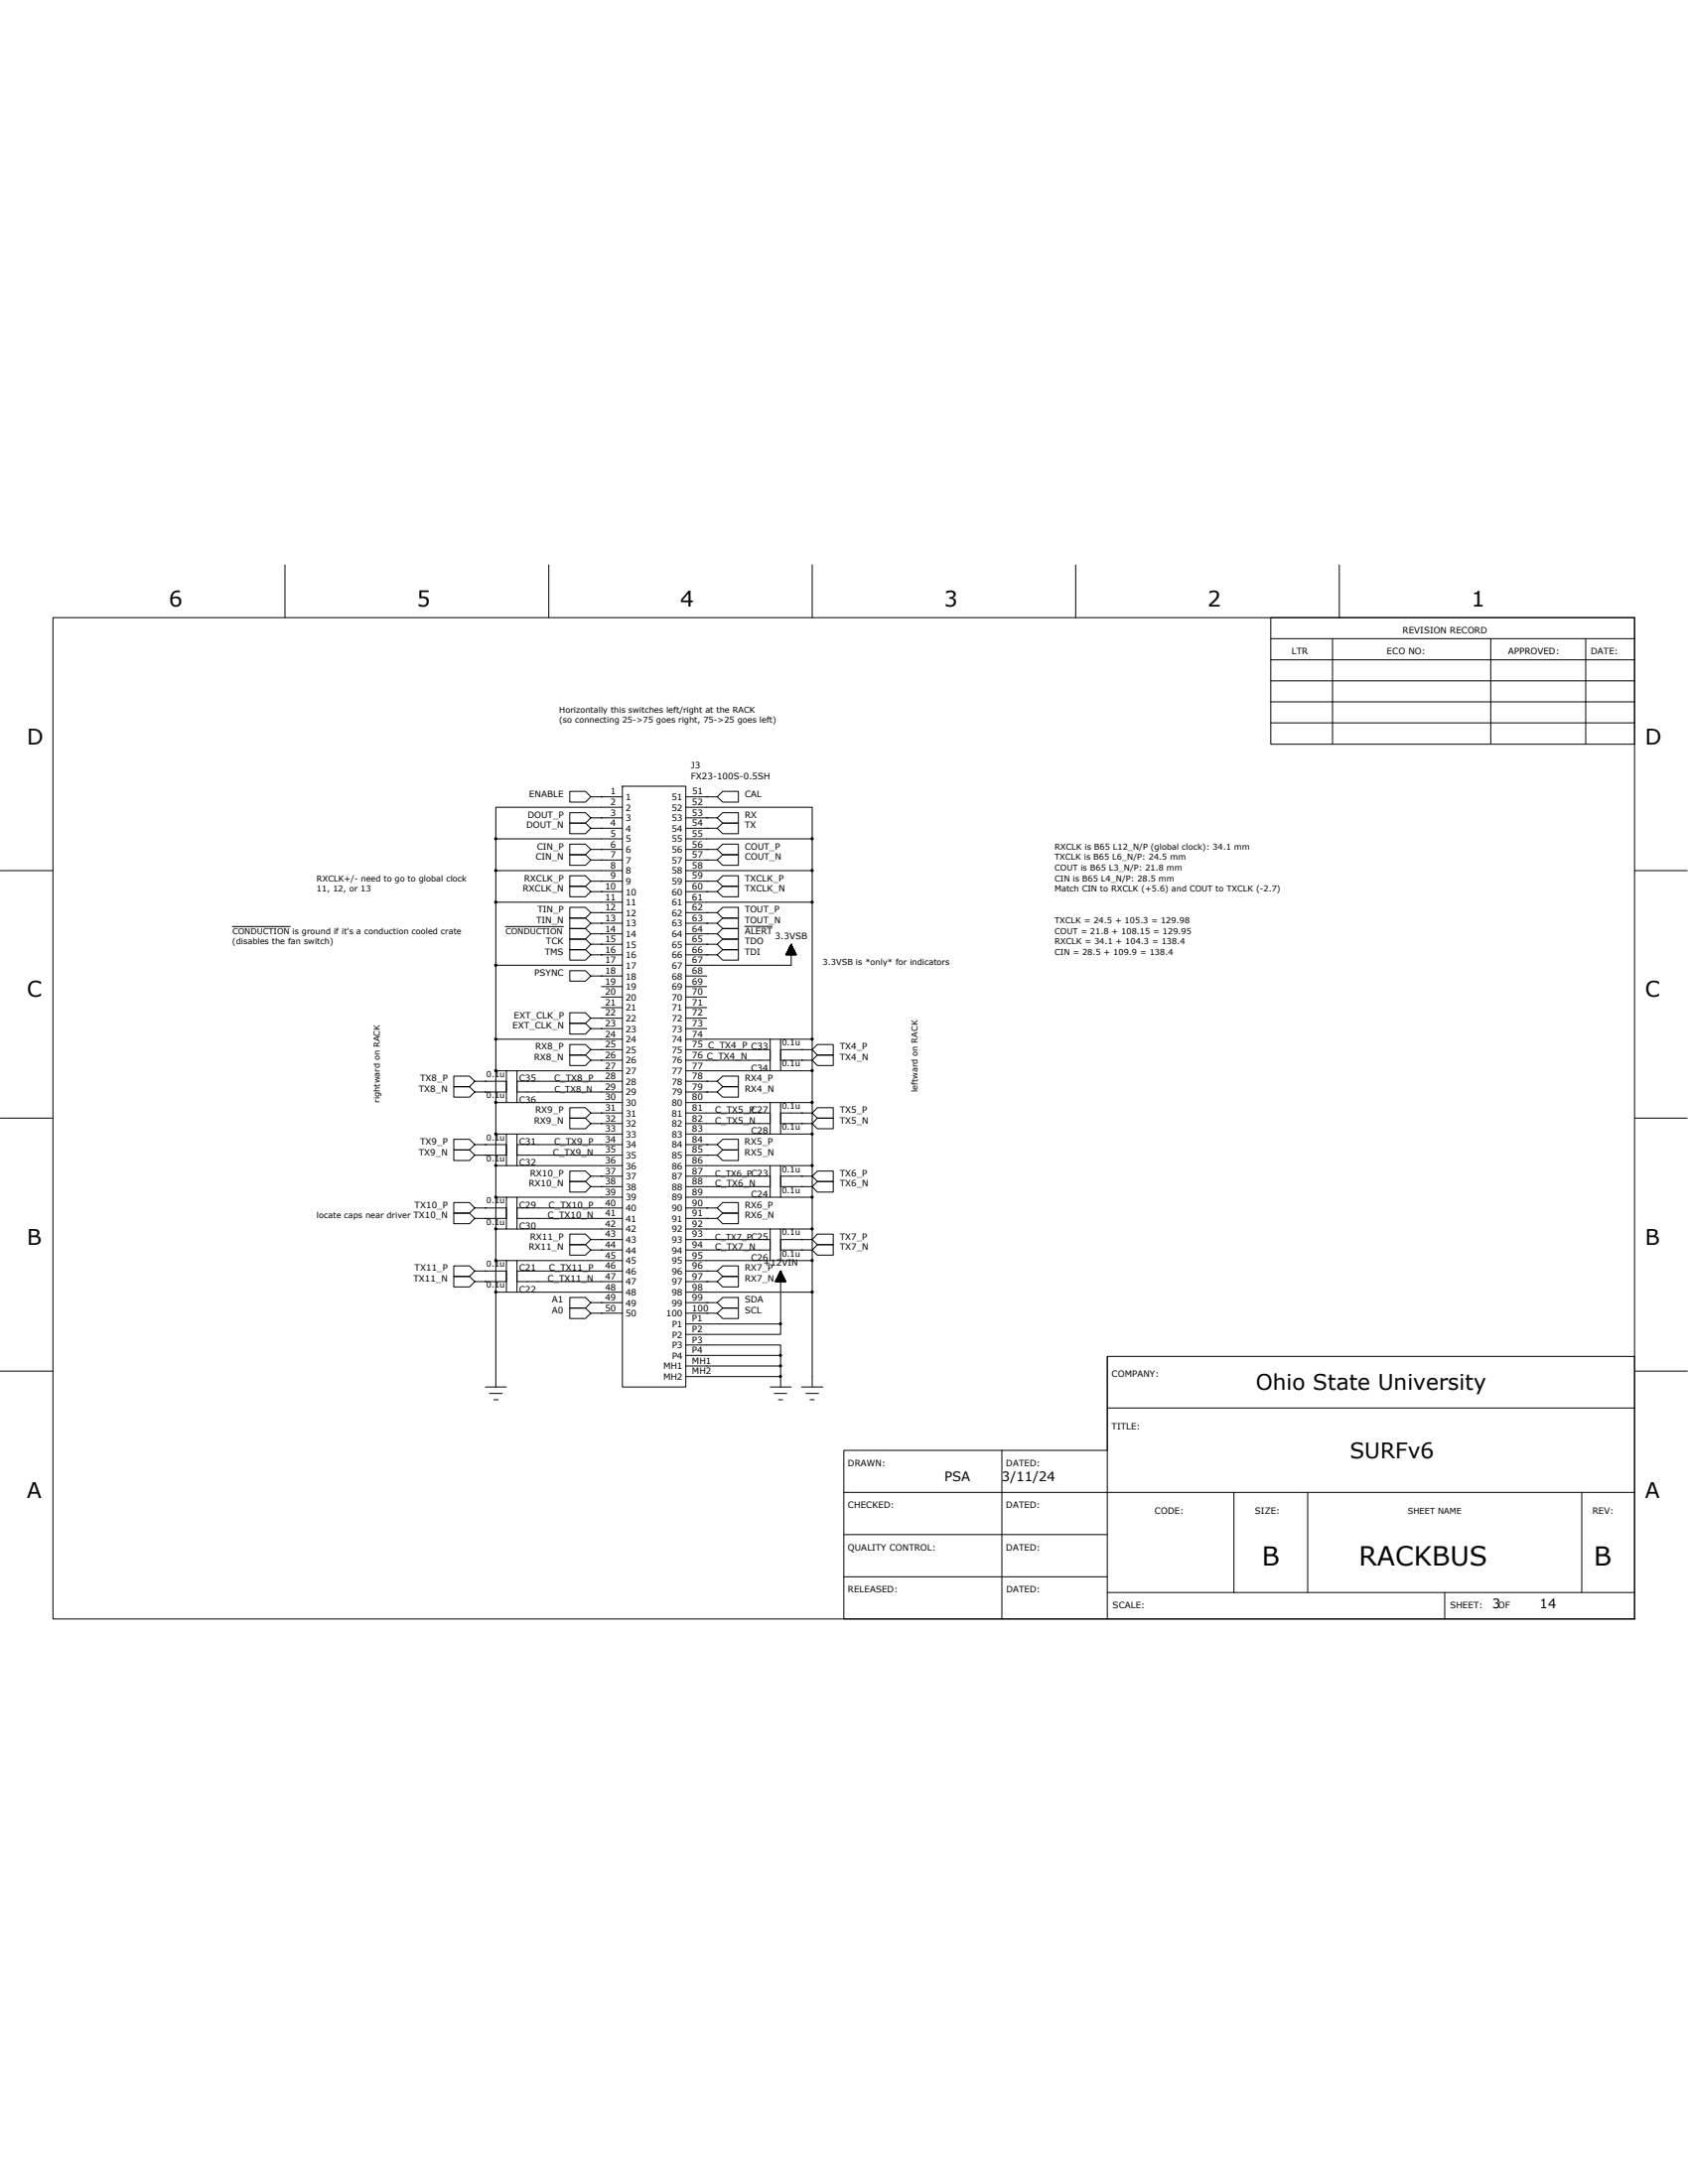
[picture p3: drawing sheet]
<svg xmlns="http://www.w3.org/2000/svg" width="216mm" height="279mm" viewBox="0 0 216 279" stroke-linecap="round" stroke-linejoin="round" font-family="sans-serif">
<g fill="none" stroke="#000" stroke-width=".13">
<path d="M6.8 79h202.3v128.1h-202.3zM36.4 72.3v6.7M70.2 72.3v6.7M103.9 72.3v6.7M137.6 72.3v6.7M162.5 79h46.6v16.2h-46.6zM171.3 72.3v6.7M162.5 81.7h46.6M162.5 84.4h46.6M162.5 89.8h46.6M162.5 92.5h46.6M162.5 87.1h46.6"/>
<path d="M170.4 81.7v13.5M190.7 81.7v13.5M202.8 81.7v13.5M0 111.4h6.8M29.7 118.5h7.4M63.4 111.4h16.2M63.4 107.3v16.2M64.6 118.5h7.5M75.6 101.9l-.7-.7h-2v1.4h2l.7-.7h1.3M75.6 119.5l-.7-.7h-2v1.3h2l.7-.6h1.3M75.6 104.6l-.7-.6h-2v1.3h2l.7-.7h1.3M75.6 106l-.7-.7h-2v1.4h2l.7-.7h1.3"/>
<path d="M75.6 112.7l-.7-.7h-2v1.4h2l.7-.7h1.3M75.6 114.1l-.7-.7h-2v1.3h2l.7-.6h1.3M75.6 116.8l-.7-.7h-2v1.4h2l.7-.7h1.3M75.6 118.1l-.7-.6h-2v1.3h2l.7-.7h1.3M75.6 108.7l-.7-.7h-2v1.3h2l.7-.6h1.3M76.9 110h-1.3l-.7 .7h-2v-1.4h2l.7 .7M76.9 101.9h.1M76.9 119.5h.1M76.9 104.6h.1M76.9 106h.1M76.9 112.7h.1M76.9 114.1h.1"/>
<path d="M76.9 116.8h.1M76.9 118.1h.1M76.9 108.7h.1M76.9 110h.1M76.9 101.9h2.7M76.9 104.6h2.7M76.9 106h2.7M76.9 108.7h2.7M76.9 110h2.7M76.9 112.7h2.7M76.9 114.1h2.7M76.9 116.8h2.7"/>
<path d="M76.9 118.1h2.7M76.9 119.5h2.7M79.6 100.6h8.1v76.8h-8.1zM79.6 103.3h-16.2v4h16.2M79.6 115.4h-16.2M87.7 103.3h16.2v4h-16.2M87.7 101.9h2.7M87.7 104.6h2.7M87.7 106h2.7M87.7 108.7h2.7M87.7 110h2.7M87.7 112.7h2.7"/>
<path d="M87.7 114.1h2.7M87.7 115.4h16.2M87.7 116.8h2.7M87.7 118.1h2.7M87.7 119.5h2.7M90.4 101.9h1.3l.7 .7h2v-1.4h-2l-.7 .7M90.4 116.8h1.3l.7 .7h2v-1.4h-2l-.7 .7M90.4 118.1h1.3l.7 .7h2v-1.3h-2l-.7 .6M90.4 119.5h1.3l.7 .6h2v-1.3h-2l-.7 .7M90.4 112.7h1.3l.7 .7h2v-1.4h-2l-.7 .7M90.4 114.1h1.3l.7 .6h2v-1.3h-2l-.7 .7M90.4 108.7h1.3l.7 .6h2v-1.3h-2l-.7 .7"/>
<path d="M90.4 110h1.3l.7 .7h2v-1.4h-2l-.7 .7M90.4 104.6h1.3l.7 .7h2v-1.3h-2l-.7 .6M90.4 106h1.3l.7 .7h2v-1.4h-2l-.7 .7M90.4 101.9h.1M90.4 116.8h.1M90.4 118.1h.1M90.4 119.5h.1M90.4 112.7h.1M90.4 114.1h.1M90.4 108.7h.1M90.4 110h.1M90.4 104.6h.1"/>
<path d="M90.4 106h.1M95.2 118.5h3.6M103.9 107.3v4.1h-16.2M103.9 111.4v21.5M209.1 111.4h6.7M60.7 139.7l-.7-.7h-2v1.4h2l.7-.7h1.4M60.7 138.3l-.7-.6h-2v1.3h2l.7-.7h1.4M62.1 139.7h.1M62.1 138.3h.1M62.1 138.3h2.7M62.1 139.7h2.7M64.8 137v4.1"/>
<path d="M66.1 137v4.1M75.6 134.3l-.7-.7h-2v1.4h2l.7-.7h1.3M75.6 135.6l-.7-.6h-2v1.3h2l.7-.7h1.3M75.6 130.3l-.7-.7h-2v1.3h2l.7-.6h1.3M75.6 131.6l-.7-.7h-2v1.4h2l.7-.7h1.3M75.6 120.8l-.7-.7h-2v1.4h2l.7-.7h1.3M75.6 122.2l-.7-.7h-2v1.3h2l.7-.6h1.3M75.6 124.9l-.7-.7h-2v1.3h2l.7-.6h1.3M76.9 134.3h.1M76.9 135.6h.1M76.9 130.3h.1M76.9 131.6h.1"/>
<path d="M76.9 120.8h.1M76.9 122.2h.1M76.9 124.9h.1M76.9 120.8h2.7M76.9 122.2h2.7M76.9 124.9h2.7M76.9 126.2h2.7M76.9 127.6h2.7M76.9 128.9h2.7M76.9 130.3h2.7M76.9 131.6h2.7M76.9 134.3h2.7"/>
<path d="M76.9 135.6h2.7M79.6 137h-16.2v4.1M79.6 132.9h-16.2v4.1M79.6 123.5h-16.2v9.4M79.6 138.3h-13.5M79.6 139.7h-13.5M87.7 137h16.2v4.1M87.7 132.9h16.2v4.1M87.7 120.8h2.7M87.7 122.2h2.7M87.7 124.9h2.7M87.7 126.2h2.7"/>
<path d="M87.7 127.6h2.7M87.7 128.9h2.7M87.7 130.3h2.7M87.7 131.6h2.7M87.7 134.3h10.8M87.7 135.6h10.8M87.7 138.3h2.7M87.7 139.7h2.7M90.4 139.7h1.3l.7 .7h2v-1.4h-2l-.7 .7M90.4 138.3h1.3l.7 .7h2v-1.3h-2l-.7 .6M90.4 120.8h1.3l.7 .7h2v-1.4h-2l-.7 .7M90.4 122.2h1.3l.7 .6h2v-1.3h-2l-.7 .7"/>
<path d="M90.4 139.7h.1M90.4 138.3h.1M90.4 120.8h.1M90.4 122.2h.1M98.5 132.9v4.1M99.8 134.3h2.7M99.8 135.6h2.7M99.8 132.9v4.1M100.5 122.2h1.4M100.5 122.2l1.3-.1v.1M100.6 122h1.2M100.6 122v.2"/>
<path d="M100.6 122h1.2v.2M100.6 121.9h1.1M100.6 122.2v-.3h1.1v.3M100.7 121.8h1M100.7 121.8v.4M100.7 121.8h1v.4M100.7 121.7h.9M100.8 121.6v.6M100.8 121.7h.8v.5M100.8 121.6h.8M100.8 121.5v.7M100.8 121.6h.8v.6"/>
<path d="M100.8 121.5h.7M100.9 121.5h.6v.7M100.9 121.4h.6v.8M101 121.2v1M101 121.2h.4v1M101 121.2h.4M101 121.1v1.1M101 121.1h.3v1.1M101 121.1h.3M101.1 121v1.2M101.1 121h.2v1.2M101.1 121h.2"/>
<path d="M101.1 120.9v1.3M101.1 120.9h.1v1.3M101.2 120.9h.1M101.2 120.8v1.4M101.2 120.8h.1M101.2 120.8l.7 1.4h-1.4l.7-1.4v2.7h-13.5M101.4 121.3h-.5v.9M101.5 121.4h-.6v.8M102.5 134.3h1.4l.6 .7h2.1v-1.4h-2.1l-.6 .7M102.5 135.6h1.4l.6 .7h2.1v-1.3h-2.1l-.6 .6M102.5 134.3h.1M102.5 135.6h.1"/>
<path d="M0 143h6.8M58 145.8h2l.7 .6-.7 .7h-2zM60.7 154.5l-.7-.7h-2v1.4h2l.7-.7h1.4M60.7 155.9l-.7-.7h-2v1.3h2l.7-.6h1.4M60.7 147.8l-.7-.7h-2v1.4h2l.7-.7h1.4M62.1 154.5h.1M62.1 155.9h.1M62.1 146.4h.1M62.1 147.8h.1M62.1 147.8h2.7M62.1 154.5h2.7M62.1 155.9h2.7"/>
<path d="M64.8 146.4h-4.1M64.8 145.1v4M64.8 153.2v4M66.1 145.1v4M66.1 153.2v4M75.6 158.6l-.7-.7h-2v1.3h2l.7-.6h1.3M75.6 159.9l-.7-.7h-2v1.4h2l.7-.7h1.3M75.6 151.8l-.7-.6h-2v1.3h2l.7-.7h1.3M75.6 150.5l-.7-.7h-2v1.4h2l.7-.7h1.3M75.6 143.7l-.7-.7h-2v1.4h2l.7-.7h1.3M75.6 142.4l-.7-.7h-2v1.3h2l.7-.6h1.3M76.9 158.6h.1"/>
<path d="M76.9 159.9h.1M76.9 151.8h.1M76.9 150.5h.1M76.9 143.7h.1M76.9 142.4h.1M76.9 142.4h2.7M76.9 143.7h2.7M76.9 150.5h2.7M76.9 151.8h2.7M76.9 158.6h2.7M76.9 159.9h2.7M79.6 157.2h-16.2v4.1"/>
<path d="M79.6 153.2h-16.2v4M79.6 149.1h-16.2v4.1M79.6 145.1h-16.2v4M79.6 141.1h-16.2v4M79.6 146.4h-13.5M79.6 147.8h-13.5M79.6 154.5h-13.5M79.6 155.9h-13.5M87.7 157.2h16.2v4.1M87.7 153.2h16.2v4M87.7 149.1h16.2v4.1M87.7 145.1h16.2v4"/>
<path d="M87.7 141.1h16.2v4M87.7 142.4h10.8M87.7 143.7h10.8M87.7 146.4h2.7M87.7 147.8h2.7M87.7 150.5h10.8M87.7 151.8h10.8M87.7 154.5h2.7M87.7 155.9h2.7M87.7 158.6h10.8M87.7 159.9h10.8M90.4 155.9h1.3l.7 .6h2v-1.3h-2l-.7 .7"/>
<path d="M90.4 154.5h1.3l.7 .7h2v-1.4h-2l-.7 .7M90.4 147.8h1.3l.7 .7h2v-1.4h-2l-.7 .7M90.4 146.4h1.3l.7 .7h2v-1.3h-2l-.7 .6M90.4 155.9h.1M90.4 154.5h.1M90.4 147.8h.1M90.4 146.4h.1M98.5 141.1v4M98.5 149.1v4.1M98.5 157.2v4.1M99.8 142.4h2.7M99.8 143.7h2.7"/>
<path d="M99.8 150.5h2.7M99.8 151.8h2.7M99.8 158.6h2.7M99.8 159.9h2.7M99.8 141.1v4M99.8 149.1v4.1M99.8 157.2v4.1M102.5 159.9h1.4l.6 .7h2.1v-1.4h-2.1l-.6 .7M102.5 158.6h1.4l.6 .6h2.1v-1.3h-2.1l-.6 .7M102.5 151.8h1.4l.6 .7h2.1v-1.3h-2.1l-.6 .6M102.5 150.5h1.4l.6 .7h2.1v-1.4h-2.1l-.6 .7M102.5 143.7h1.4l.6 .7h2.1v-1.4h-2.1l-.6 .7"/>
<path d="M102.5 142.4h1.4l.6 .6h2.1v-1.3h-2.1l-.6 .7M102.5 159.9h.1M102.5 158.6h.1M102.5 151.8h.1M102.5 150.5h.1M102.5 143.7h.1M102.5 142.4h.1M209.1 143h6.7M0 175.4h6.8M60.7 162.6l-.7-.7h-2v1.4h2l.7-.7h1.4M60.7 164l-.7-.7h-2v1.3h2l.7-.6h1.4M62.1 177.4h2.7"/>
<path d="M62.1 162.6h.1M62.1 164h.1M62.1 162.6h2.7M62.1 164h2.7M62.6 178.3h1.6M63.2 179.1h.5M63.4 165.3v12.1M64.8 161.3v4M66.1 161.3v4M75.6 166.6l-.7-.6h-2v1.3h2l.7-.7h1.3M75.6 168l-.7-.7h-2v1.4h2l.7-.7h1.3M76.9 166.6h.1"/>
<path d="M76.9 168h.1M76.9 166.6h2.7M76.9 168h2.7M79.6 161.3h-16.2v4M79.6 162.6h-13.5M79.6 164h-13.5M79.6 165.3h-16.2M87.7 172.1h12.1v1.3M87.7 174.8h12.1v1.3h-12.1M87.7 161.3h16.2v4M87.7 165.3h16.2v12.1M87.7 173.4h12.1v1.4"/>
<path d="M87.7 162.6h2.7M87.7 164h2.7M87.7 166.6h2.7M87.7 168h2.7M87.7 169.4h12.1M90.4 164h1.3l.7 .6h2v-1.3h-2l-.7 .7M90.4 162.6h1.3l.7 .7h2v-1.4h-2l-.7 .7M90.4 166.6h1.3l.7 .7h2v-1.3h-2l-.7 .6M90.4 168h1.3l.7 .7h2v-1.4h-2l-.7 .7M90.4 164h.1M90.4 162.6h.1M90.4 166.6h.1"/>
<path d="M90.4 168h.1M98.5 177.4h2.7M99 178.3h1.6M99.2 163.9v.1M99.2 163.9l1.3 .1h-1.3M99.2 163.9h1.3M99.2 164v-.2h1.2v.2M99.3 163.7h1.1M99.3 163.7v.3M99.3 163.7h1.1v.3M99.3 163.6h1.1M99.3 163.6v.4"/>
<path d="M99.3 163.6h1v.4M99.4 163.5h.9M99.4 163.4v.6M99.4 163.5h.9v.5M99.4 163.4h.8M99.5 164v-.6h.7v.6M99.5 163.3h.7M99.5 163.3h.7v.7M99.6 179.1h.5M99.6 163.1v.9M99.6 163.2h.5v.8M99.6 163.1h.5"/>
<path d="M99.6 163v1M99.6 163h.5v1M99.7 163h.3M99.7 162.9v1.1M99.7 162.9h.3v1.1M99.7 162.9h.3M99.7 162.8h.2v1.2M99.8 162.7v1.3M99.8 162.7h.1v1.3M99.8 162.7h.1M99.8 176.1v1.3M99.8 162.6v1.4"/>
<path d="M99.8 162.6h.1M99.8 162.6l.7 1.4h-1.3l.6-1.4v8.1h-12.1M99.9 162.8h-.2v1.2M100.1 163.2h-.6v.8M102.5 177.4h2.7M103.1 178.3h1.6M103.6 179.1h.5M141.6 173.5v33.6M209.1 175.4h6.7M107.9 196.3h33.7M107.9 185.5h33.7v-12h67.5v33.6h-101.2zM128.1 185.5v21.6"/>
<path d="M141.6 180.1h67.5M157.8 190.9v12.8M167.3 190.9v12.8M202.3 190.9v12.8M209.1 190.9h-101.2M107.9 201.7h33.7M141.6 203.7h67.5M184.8 203.7v3.4"/>
</g>
<g fill="#000" stroke="#000" stroke-width=".13">
<path d="M63.3 107.2h.2v.2h-.2z" fill-rule="evenodd"/>
<path d="M63.3 111.3h.2v.2h-.2z" fill-rule="evenodd"/>
<path d="M63.3 115.3h.2v.2h-.2z" fill-rule="evenodd"/>
<path d="M103.8 111.3h.2v.2h-.2z" fill-rule="evenodd"/>
<path d="M103.8 107.2h.2v.2h-.2z" fill-rule="evenodd"/>
<path d="M103.8 115.3h.2v.2h-.2z" fill-rule="evenodd"/>
<path d="M63.3 132.8h.2v.2h-.2z" fill-rule="evenodd"/>
<path d="M103.8 136.9h.2v.2h-.2z" fill-rule="evenodd"/>
<path d="M103.8 132.8h.2v.2h-.2z" fill-rule="evenodd"/>
<path d="M63.3 157.1h.2v.2h-.2z" fill-rule="evenodd"/>
<path d="M63.3 153h.2v.2h-.2z" fill-rule="evenodd"/>
<path d="M63.3 149h.2v.2h-.2z" fill-rule="evenodd"/>
<path d="M103.8 157.1h.2v.2h-.2z" fill-rule="evenodd"/>
<path d="M103.8 153h.2v.2h-.2z" fill-rule="evenodd"/>
<path d="M103.8 149h.2v.2h-.2z" fill-rule="evenodd"/>
<path d="M103.8 145h.2v.2h-.2z" fill-rule="evenodd"/>
<path d="M103.8 140.9h.2v.2h-.2z" fill-rule="evenodd"/>
<path d="M63.3 161.2h.2v.2h-.2z" fill-rule="evenodd"/>
<path d="M99.7 174.6h.2v.2h-.2z" fill-rule="evenodd"/>
<path d="M99.7 176h.2v.2h-.2z" fill-rule="evenodd"/>
<path d="M99.7 173.3h.2v.2h-.2z" fill-rule="evenodd"/>
<path d="M99.7 169.2h.2v.3h-.2z" fill-rule="evenodd"/>
<path d="M103.8 161.2h.2v.2h-.2z" fill-rule="evenodd"/>
<path d="M103.8 165.2h.2v.2h-.2z" fill-rule="evenodd"/>
<circle cx="63.4" cy="123.5" r=".15"/>
<circle cx="63.4" cy="137" r=".15"/>
<circle cx="63.4" cy="145.1" r=".15"/>
<circle cx="63.4" cy="141" r=".15"/>
<circle cx="63.4" cy="165.3" r=".15"/>
</g>
<text font-size="3.4" x="173.8" y="200.3">RACKBUS</text>
<g font-size="3.3">
<text x="161.4" y="200.3">B</text>
<text x="203.9" y="200.3">B</text>
</g>
<g font-size="2.8">
<text x="21.6" y="77.6">6</text>
<text x="53.3" y="77.6">5</text>
<text x="87" y="77.6">4</text>
<text x="120.7" y="77.6">3</text>
<text x="154.5" y="77.6">2</text>
<text x="188.2" y="77.6">1</text>
<text x="3.4" y="95.2">D</text>
<text x="210.4" y="95.2">D</text>
<text x="3.4" y="127.6">C</text>
<text x="210.4" y="127.6">C</text>
<text x="3.4" y="159.2">B</text>
<text x="210.4" y="159.2">B</text>
<text x="160.6" y="177.8">Ohio State University</text>
<text x="3.4" y="191.6">A</text>
<text x="172.7" y="186.6">SURFv6</text>
<text x="210.4" y="191.6">A</text>
</g>
<g font-size="1.7">
<text x="120.8" y="189.5">PSA</text>
<text x="128.1" y="189.5">3/11/24</text>
<text x="190.9" y="205.7">3</text>
<text x="196.9" y="205.7">14</text>
</g>
<g font-size="1.1">
<text x="165.2" y="83.7">LTR</text>
<text x="177.4" y="83.7">ECO NO:</text>
<text x="179.4" y="81">REVISION RECORD</text>
<text x="192.9" y="83.7">APPROVED:</text>
<text x="203.5" y="83.7">DATE:</text>
<text x="67.7" y="101.9">ENABLE</text>
<text x="78.1" y="101.6">1</text>
<text x="88.4" y="98.3">J3</text>
<text x="88.4" y="99.7">FX23-100S-0.5SH</text>
<text x="88.5" y="101.6">51</text>
<text x="95.2" y="101.9">CAL</text>
<text x="67.3" y="106">DOUT_N</text>
<text x="67.5" y="104.6">DOUT_P</text>
<text x="78.1" y="103">2</text>
<text x="78.1" y="104.4">3</text>
<text x="78.1" y="105.7">4</text>
<text x="78.1" y="107.1">5</text>
<text x="80" y="102.4">1</text>
<text x="80" y="103.7">2</text>
<text x="80" y="105.1">3</text>
<text x="80" y="106.4">4</text>
<text x="80" y="107.7">5</text>
<text x="85.9" y="102.4">51</text>
<text x="85.9" y="103.7">52</text>
<text x="85.9" y="105.1">53</text>
<text x="85.9" y="106.4">54</text>
<text x="85.9" y="107.7">55</text>
<text x="88.5" y="103">52</text>
<text x="88.5" y="104.4">53</text>
<text x="88.5" y="105.7">54</text>
<text x="88.5" y="107.1">55</text>
<text x="95.2" y="104.6">RX</text>
<text x="95.2" y="106">TX</text>
<text x="67" y="112.7">RXCLK_P</text>
<text x="68.5" y="110">CIN_N</text>
<text x="68.7" y="108.7">CIN_P</text>
<text x="77.4" y="113.8">10</text>
<text x="78.1" y="108.4">6</text>
<text x="78.1" y="109.7">7</text>
<text x="78.1" y="111.1">8</text>
<text x="78.1" y="112.4">9</text>
<text x="80" y="109.1">6</text>
<text x="80" y="110.4">7</text>
<text x="80" y="111.8">8</text>
<text x="80" y="113.2">9</text>
<text x="85.9" y="109.1">56</text>
<text x="85.9" y="110.4">57</text>
<text x="85.9" y="111.8">58</text>
<text x="85.9" y="113.2">59</text>
<text x="88.5" y="108.4">56</text>
<text x="88.5" y="109.7">57</text>
<text x="88.5" y="111.1">58</text>
<text x="88.5" y="112.4">59</text>
<text x="88.5" y="113.8">60</text>
<text x="95.2" y="112.7">TXCLK_P</text>
<text x="95.2" y="108.7">COUT_P</text>
<text x="95.2" y="110">COUT_N</text>
<text x="66.9" y="114.1">RXCLK_N</text>
<text x="68.6" y="118.1">TIN_N</text>
<text x="68.7" y="116.8">TIN_P</text>
<text x="77.4" y="115.1">11</text>
<text x="77.4" y="116.5">12</text>
<text x="77.4" y="117.9">13</text>
<text x="77.4" y="119.2">14</text>
<text x="80" y="114.5">10</text>
<text x="80" y="115.8">11</text>
<text x="80" y="117.2">12</text>
<text x="80" y="118.5">13</text>
<text x="80" y="119.9">14</text>
<text x="85.9" y="114.5">60</text>
<text x="85.9" y="115.8">61</text>
<text x="85.9" y="117.2">62</text>
<text x="85.9" y="118.5">63</text>
<text x="85.9" y="119.9">64</text>
<text x="88.5" y="115.1">61</text>
<text x="88.5" y="116.5">62</text>
<text x="88.5" y="117.9">63</text>
<text x="88.5" y="119.2">64</text>
<text x="95.2" y="114.1">TXCLK_N</text>
<text x="95.3" y="116.8">TOUT_P</text>
<text x="95.3" y="118.1">TOUT_N</text>
<text x="95.3" y="119.5">ALERT</text>
<text x="68.4" y="124.9">PSYNC</text>
<text x="69.7" y="122.2">TMS</text>
<text x="69.8" y="120.8">TCK</text>
<text x="77.4" y="120.5">15</text>
<text x="77.4" y="121.9">16</text>
<text x="77.4" y="123.2">17</text>
<text x="77.4" y="124.6">18</text>
<text x="77.4" y="125.9">19</text>
<text x="80" y="121.2">15</text>
<text x="80" y="122.6">16</text>
<text x="80" y="123.9">17</text>
<text x="80" y="125.3">18</text>
<text x="85.9" y="121.2">65</text>
<text x="85.9" y="122.6">66</text>
<text x="85.9" y="123.9">67</text>
<text x="85.9" y="125.3">68</text>
<text x="88.5" y="120.5">65</text>
<text x="88.5" y="121.9">66</text>
<text x="88.5" y="123.2">67</text>
<text x="88.5" y="124.6">68</text>
<text x="88.5" y="125.9">69</text>
<text x="95.2" y="120.8">TDO</text>
<text x="95.2" y="122.2">TDI</text>
<text x="99.1" y="120.1">3.3VSB</text>
<text x="65.6" y="131.6">EXT_CLK_N</text>
<text x="65.7" y="130.3">EXT_CLK_P</text>
<text x="77.4" y="127.3">20</text>
<text x="77.4" y="128.6">21</text>
<text x="77.4" y="130">22</text>
<text x="77.4" y="131.3">23</text>
<text x="80" y="126.6">19</text>
<text x="80" y="128">20</text>
<text x="80" y="129.3">21</text>
<text x="80" y="130.7">22</text>
<text x="85.9" y="126.6">69</text>
<text x="85.9" y="128">70</text>
<text x="85.9" y="129.3">71</text>
<text x="85.9" y="130.7">72</text>
<text x="88.5" y="127.3">70</text>
<text x="88.5" y="128.6">71</text>
<text x="88.5" y="130">72</text>
<text x="88.5" y="131.3">73</text>
<text x="68.3" y="135.6">RX8_N</text>
<text x="68.5" y="134.3">RX8_P</text>
<text x="77.4" y="132.7">24</text>
<text x="77.4" y="134">25</text>
<text x="77.4" y="135.4">26</text>
<text x="77.4" y="136.7">27</text>
<text x="80" y="132">23</text>
<text x="80" y="133.4">24</text>
<text x="80" y="134.7">25</text>
<text x="80" y="136.1">26</text>
<text x="80" y="137.4">27</text>
<text x="85.9" y="132">73</text>
<text x="85.9" y="133.4">74</text>
<text x="85.9" y="134.7">75</text>
<text x="85.9" y="136.1">76</text>
<text x="85.9" y="137.4">77</text>
<text x="88.5" y="132.7">74</text>
<text x="88.5" y="134">75 C_TX4_P C33</text>
<text x="88.5" y="135.4">76 C_TX4_N</text>
<text x="88.5" y="136.7">77</text>
<text x="96.1" y="137">C34</text>
<text x="107.4" y="134.3">TX4_P</text>
<text x="107.4" y="135.6">TX4_N</text>
<text x="53.6" y="139.7">TX8_N</text>
<text x="53.7" y="138.3">TX8_P</text>
<text x="66.4" y="138.3">C35</text>
<text x="66.4" y="141.1">C36</text>
<text x="68.3" y="143.7">RX9_N</text>
<text x="68.5" y="142.4">RX9_P</text>
<text x="70.9" y="138.3">C_TX8_P</text>
<text x="77.4" y="138.1">28</text>
<text x="77.4" y="139.4">29</text>
<text x="77.4" y="140.8">30</text>
<text x="77.4" y="142.1">31</text>
<text x="77.4" y="143.5">32</text>
<text x="80" y="138.7">28</text>
<text x="80" y="140.1">29</text>
<text x="80" y="141.5">30</text>
<text x="80" y="142.8">31</text>
<text x="85.9" y="138.7">78</text>
<text x="85.9" y="140.1">79</text>
<text x="85.9" y="141.5">80</text>
<text x="85.9" y="142.8">81</text>
<text x="88.5" y="138.1">78</text>
<text x="88.5" y="139.4">79</text>
<text x="88.5" y="140.8">80</text>
<text x="88.5" y="142.1">81</text>
<text x="88.5" y="143.5">82</text>
<text x="91.5" y="142.4">C_TX5_PC27</text>
<text x="91.5" y="143.7">C_TX5_N</text>
<text x="95.3" y="139.7">RX4_N</text>
<text x="95.3" y="138.3">RX4_P</text>
<text x="107.4" y="143.7">TX5_N</text>
<text x="107.4" y="142.4">TX5_P</text>
<text x="53.6" y="147.8">TX9_N</text>
<text x="53.7" y="146.4">TX9_P</text>
<text x="66.4" y="146.4">C31</text>
<text x="66.4" y="149.1">C32</text>
<text x="70.7" y="147.8">C_TX9_N</text>
<text x="70.9" y="146.4">C_TX9_P</text>
<text x="77.4" y="144.8">33</text>
<text x="77.4" y="146.2">34</text>
<text x="77.4" y="147.5">35</text>
<text x="77.4" y="148.9">36</text>
<text x="80" y="144.2">32</text>
<text x="80" y="145.5">33</text>
<text x="80" y="146.9">34</text>
<text x="80" y="148.2">35</text>
<text x="80" y="149.5">36</text>
<text x="85.9" y="144.2">82</text>
<text x="85.9" y="145.5">83</text>
<text x="85.9" y="146.9">84</text>
<text x="85.9" y="148.2">85</text>
<text x="85.9" y="149.5">86</text>
<text x="88.5" y="144.8">83</text>
<text x="88.5" y="146.2">84</text>
<text x="88.5" y="147.5">85</text>
<text x="88.5" y="148.9">86</text>
<text x="95.2" y="147.8">RX5_N</text>
<text x="95.2" y="146.4">RX5_P</text>
<text x="96.1" y="145.1">C28</text>
<text x="53" y="154.5">TX10_P</text>
<text x="66.4" y="154.5">C29</text>
<text x="67.6" y="151.8">RX10_N</text>
<text x="67.8" y="150.5">RX10_P</text>
<text x="70" y="155.9">C_TX10_N</text>
<text x="70.2" y="154.5">C_TX10_P</text>
<text x="77.4" y="150.2">37</text>
<text x="77.4" y="151.6">38</text>
<text x="77.4" y="152.9">39</text>
<text x="77.4" y="154.3">40</text>
<text x="77.4" y="155.6">41</text>
<text x="80" y="150.9">37</text>
<text x="80" y="152.2">38</text>
<text x="80" y="153.6">39</text>
<text x="80" y="155">40</text>
<text x="85.9" y="150.9">87</text>
<text x="85.9" y="152.2">88</text>
<text x="85.9" y="153.6">89</text>
<text x="85.9" y="155">90</text>
<text x="88.5" y="150.2">87</text>
<text x="88.5" y="151.6">88</text>
<text x="88.5" y="152.9">89</text>
<text x="88.5" y="154.3">90</text>
<text x="88.5" y="155.6">91</text>
<text x="91.5" y="151.8">C_TX6_N</text>
<text x="95.3" y="155.9">RX6_N</text>
<text x="95.3" y="154.5">RX6_P</text>
<text x="96.1" y="153.2">C24</text>
<text x="107.4" y="151.8">TX6_N</text>
<text x="107.4" y="150.5">TX6_P</text>
<text x="66.4" y="157.2">C30</text>
<text x="67.6" y="159.9">RX11_N</text>
<text x="67.8" y="158.6">RX11_P</text>
<text x="77.4" y="157">42</text>
<text x="77.4" y="158.3">43</text>
<text x="77.4" y="159.6">44</text>
<text x="77.4" y="161">45</text>
<text x="80" y="156.3">41</text>
<text x="80" y="157.7">42</text>
<text x="80" y="159">43</text>
<text x="80" y="160.3">44</text>
<text x="80" y="161.7">45</text>
<text x="85.9" y="156.3">91</text>
<text x="85.9" y="157.7">92</text>
<text x="85.9" y="159">93</text>
<text x="85.9" y="160.3">94</text>
<text x="85.9" y="161.7">95</text>
<text x="88.5" y="157">92</text>
<text x="88.5" y="158.3">93</text>
<text x="88.5" y="159.6">94</text>
<text x="88.5" y="161">95</text>
<text x="91.5" y="159.9">C_TX7_N</text>
<text x="96.1" y="161.3">C26</text>
<text x="97.7" y="161.9">+12VIN</text>
<text x="107.4" y="159.9">TX7_N</text>
<text x="107.4" y="158.6">TX7_P</text>
<text x="52.9" y="164">TX11_N</text>
<text x="53" y="162.6">TX11_P</text>
<text x="66.4" y="162.6">C21</text>
<text x="66.4" y="165.3">C22</text>
<text x="70" y="164">C_TX11_N</text>
<text x="70.2" y="162.6">C_TX11_P</text>
<text x="70.6" y="166.6">A1</text>
<text x="70.6" y="168">A0</text>
<text x="77.4" y="162.3">46</text>
<text x="77.4" y="163.7">47</text>
<text x="77.4" y="165.1">48</text>
<text x="77.4" y="166.4">49</text>
<text x="77.4" y="167.7">50</text>
<text x="80" y="163">46</text>
<text x="80" y="164.4">47</text>
<text x="80" y="165.7">48</text>
<text x="80" y="167.1">49</text>
<text x="85.9" y="163">96</text>
<text x="85.9" y="164.4">97</text>
<text x="85.9" y="165.7">98</text>
<text x="85.9" y="167.1">99</text>
<text x="88.5" y="162.3">96</text>
<text x="88.5" y="163.7">97</text>
<text x="88.5" y="165.1">98</text>
<text x="88.5" y="166.4">99</text>
<text x="88.5" y="167.7">100</text>
<text x="95.2" y="166.6">SDA</text>
<text x="95.2" y="168">SCL</text>
<text x="95.3" y="164">RX7_N</text>
<text x="95.3" y="162.6">RX7_P</text>
<text x="80" y="168.4">50</text>
<text x="85.2" y="168.4">100</text>
<text x="85.9" y="169.8">P1</text>
<text x="85.9" y="171.1">P2</text>
<text x="85.9" y="172.5">P3</text>
<text x="85.9" y="173.8">P4</text>
<text x="88.5" y="169.1">P1</text>
<text x="88.5" y="170.4">P2</text>
<text x="88.5" y="171.8">P3</text>
<text x="88.5" y="173.1">P4</text>
<text x="84.8" y="175.2">MH1</text>
<text x="84.8" y="176.5">MH2</text>
<text x="88.5" y="174.5">MH1</text>
<text x="88.5" y="175.8">MH2</text>
<text x="142.2" y="176.1">COMPANY:</text>
<text x="142.2" y="182.8">TITLE:</text>
<text x="108.5" y="187.6">DRAWN:</text>
<text x="128.7" y="187.6">DATED:</text>
<text x="108.5" y="193">CHECKED:</text>
<text x="128.7" y="193">DATED:</text>
<text x="147.7" y="193.6">CODE:</text>
<text x="160.5" y="193.6">SIZE:</text>
<text x="203.7" y="193.6">REV:</text>
<text x="108.5" y="203.7">RELEASED:</text>
<text x="108.5" y="198.4">QUALITY CONTROL:</text>
<text x="128.7" y="198.4">DATED:</text>
<text x="128.7" y="203.7">DATED:</text>
<text x="142.3" y="205.8">SCALE:</text>
<text x="185.5" y="205.8">SHEET:</text>
<text x="191.6" y="205.8">OF</text>
</g>
<g font-size="1">
<text x="71.5" y="91.1">Horizontally this switches left/right at the RACK</text>
<text x="71.5" y="92.5">(so connecting 25-&gt;75 goes right, 75-&gt;25 goes left)</text>
<text x="40.5" y="112.7">RXCLK+/- need to go to global clock</text>
<text x="134.9" y="108.7">RXCLK is B65 L12_N/P (global clock): 34.1 mm</text>
<text x="134.9" y="110">TXCLK is B65 L6_N/P: 24.5 mm</text>
<text x="134.9" y="111.4">COUT is B65 L3_N/P: 21.8 mm</text>
<text x="134.9" y="112.7">CIN is B65 L4_N/P: 28.5 mm</text>
<text x="29.7" y="119.5">CONDUCTION is ground if it's a conduction cooled crate</text>
<text x="40.5" y="114.1">11, 12, or 13</text>
<text x="64.6" y="119.5">CONDUCTION</text>
<text x="134.9" y="114.1">Match CIN to RXCLK (+5.6) and COUT to TXCLK (-2.7)</text>
<text x="134.9" y="118.1">TXCLK = 24.5 + 105.3 = 129.98</text>
<text x="134.9" y="119.5">COUT = 21.8 + 108.15 = 129.95</text>
<text x="29.7" y="120.8">(disables the fan switch)</text>
<text x="105.2" y="123.5">3.3VSB is *only* for indicators</text>
<text x="134.9" y="120.8">RXCLK = 34.1 + 104.3 = 138.4</text>
<text x="134.9" y="122.2">CIN = 28.5 + 109.9 = 138.4</text>
<text x="62.2" y="137.8">0.1u</text>
<text x="100" y="133.8">0.1u</text>
<text x="100" y="136.4">0.1u</text>
<text x="48.6" y="141.1" transform="rotate(-90 48.6 141.1)">rightward on RACK</text>
<text x="62.2" y="140.5">0.1u</text>
<text x="70.9" y="139.7">C_TX8_N</text>
<text x="100" y="141.9">0.1u</text>
<text x="117.4" y="139.7" transform="rotate(-90 117.4 139.7)">leftward on RACK</text>
<text x="62.2" y="145.9">0.1u</text>
<text x="62.2" y="148.6">0.1u</text>
<text x="100" y="149.9">0.1u</text>
<text x="100" y="144.5">0.1u</text>
<text x="40.5" y="155.9">locate caps near driver TX10_N</text>
<text x="62.2" y="154">0.1u</text>
<text x="91.5" y="150.5">C_TX6_PC23</text>
<text x="100" y="152.6">0.1u</text>
<text x="62.2" y="156.7">0.1u</text>
<text x="91.5" y="158.6">C_TX7_PC25</text>
<text x="100" y="158">0.1u</text>
<text x="100" y="160.7">0.1u</text>
<text x="62.2" y="162.1">0.1u</text>
<text x="62.2" y="164.8">0.1u</text>
<text x="180.1" y="193.6">SHEET NAME</text>
</g>
</svg>
